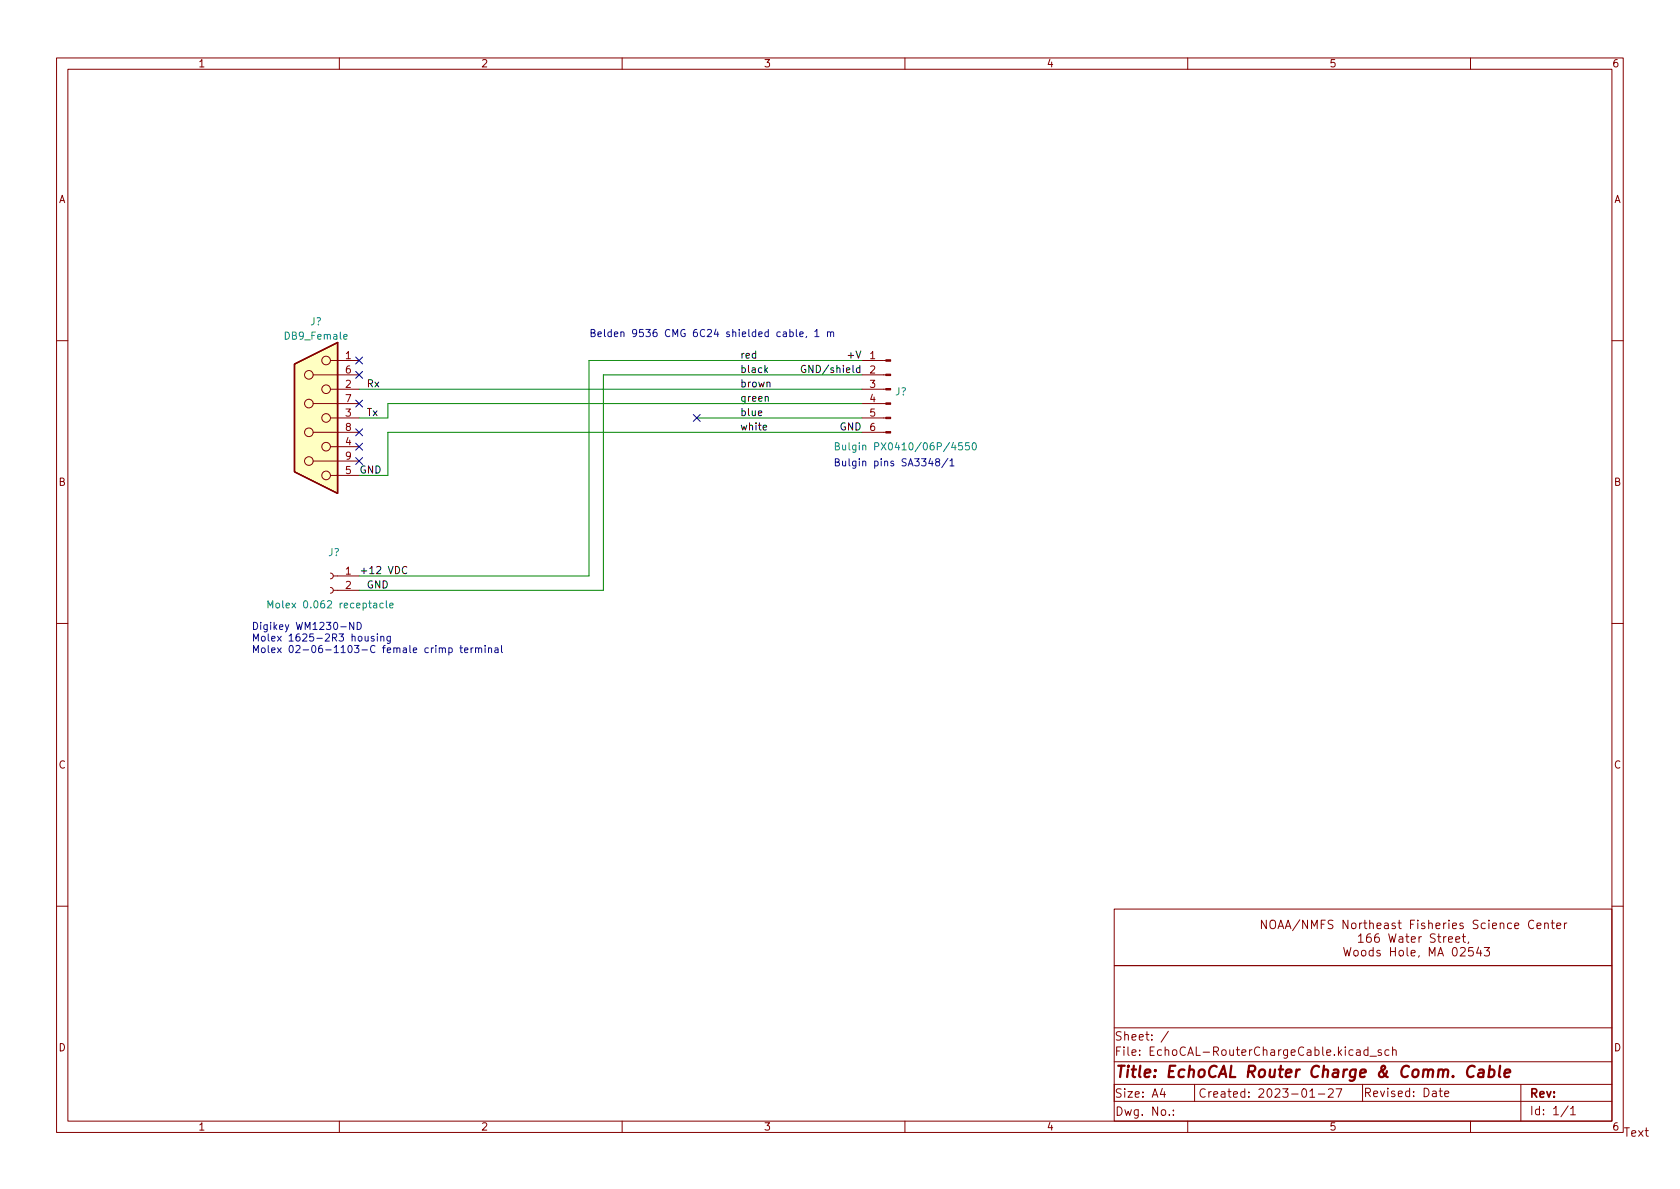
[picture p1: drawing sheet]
<svg xmlns="http://www.w3.org/2000/svg" width="297mm" height="210mm" viewBox="0 0 297 210" stroke-linecap="round" stroke-linejoin="round" font-family="sans-serif">
<g fill="none" stroke="#840000" stroke-width=".18">
<path d="M10 10.2h277v190.1h-277zM12 12.2h273v186.1h-273zM60 10.2v2M110 10.2v2M160 10.2v2M210 10.2v2M260 10.2v2M10 60.2h2M55.4 76.4h8.1M55.4 71.4h8.1M55.4 66.3h8.1M58.4 73.9h5.1"/>
<path d="M58.4 68.8h5.1M58.4 63.7h5.1M58.4 79h5.1M152.4 76.4h4.2M152.4 73.9h4.2M152.4 71.4h4.2M152.4 68.8h4.2M152.4 66.3h4.2M152.4 63.7h4.2M285 60.2h2M55.4 81.5h8.1M58.4 84.1h5.1"/>
<path d="M10 110.2h2M58.4 103.9l.4 .1 .1 .4-.1 .3-.4 .2M58.4 101.3l.4 .2 .1 .3-.1 .4-.4 .2M58.9 104.4h4.6M58.9 101.8h4.6M285 110.2h2M10 160.2h2M197 170.8h88v27.5h-88zM197 160.8h88v10h-88zM223.9 162.7v1.5l-.9-1.5v1.5M224.8 162.8a.5 .5 0 0 1 .5 0 .5 .5 0 0 1 .2 .4v.5a.5 .5 0 0 1-.5 .5 .5 .5 0 0 1-.5-.5v-.5zM226 164.2l.5-1.5 .5 1.5"/>
<path d="M226.1 163.8h.7M227.3 164.2l.5-1.5 .5 1.5M227.4 163.8h.7M229.8 162.6l-1.3 2M231.2 162.7v1.5l-.9-1.5v1.5M231.9 164.2v-1.5l.5 1.1 .5-1.1v1.5M233.6 163.4h.5M234.3 162.7h-.7v1.5M235.7 162.8l-.6-.1-.3 .3 .2 .4 .6 .2v.5l-.2 .1-.6-.1M237.6 167.5l.3 1.5 .3-1 .3 1 .4-1.5M238.3 162.7v1.5l-.8-1.5v1.5M239 163.4l.3-.2 .4 .2 .1 .5-.2 .2-.3 .1-.3-.1z"/>
<path d="M239.4 168.2l.2-.2 .5 .2v.6l-.1 .2h-.4l-.2-.1zM240.2 165.6l.4-.5v1.5M240.2 166.6h.8M240.4 163.2v1M240.8 168.2l.2-.2 .4 .2 .1 .6-.1 .2h-.4l-.2-.1zM240.8 163.2l-.3 .1-.1 .2M241.1 163.2h.6M241.3 162.7v1.3l.4 .2M242.2 163.4l.2-.2 .4 .1v.9M242.2 162.7v1.5M242.3 165.1a.59 .59 0 0 0-.7 .7v.5l.2 .3h.4l.2-.1 .1-.5-.2-.2-.4-.1-.3 .3M242.8 168.1l-.4-.1-.3 .3v.5l.1 .2h.6"/>
<path d="M242.8 167.5v1.5M243.5 163.7l.7-.1-.1-.3-.4-.1-.2 .2v.7h.6M243.8 165.1a.59 .59 0 0 0-.8 .7v.5l.2 .3h.4l.2-.1 .1-.5-.1-.2-.5-.1-.3 .3M244 168.1l-.4-.1-.2 .3 .1 .2 .5 .1v.4h-.6M244.8 163.3h.6l.1 .9M245.5 163.6h-.5a.29 .29 0 0 0-.3 .3 .29 .29 0 0 0 .3 .3l.5-.1M245.5 165.1l.4 1.5 .3-1 .3 1 .3-1.5M245.9 167.5v1.5M245.9 168.3h.8M246.7 163.3l-.4-.1-.2 .2 .1 .2 .5 .2v.3h-.6M246.7 167.5v1.5M247.2 163.2h.6"/>
<path d="M247.4 162.7v1.3l.4 .2M247.4 165.7h.6v.9M247.4 168.2l.2-.2 .5 .2v.6l-.1 .2h-.4l-.2-.1zM248 166l-.5 .1a.29 .29 0 0 0-.2 .2 .29 .29 0 0 0 .2 .3h.5M248.5 165.6h.6M248.8 165.1v1.3l.3 .2M248.8 167.5v1.3l.2 .2M249.4 163.4h.5M249.5 168.5l.7-.1-.1-.3-.4-.1-.2 .3 .1 .7h.5M249.5 166.1l.8-.1-.1-.3-.4-.1-.3 .2 .1 .8h.6M250.1 162.7h-.7v1.5M250.7 162.7v.2"/>
<path d="M250.7 163.2v1M250.9 165.6v1M250.9 169l-.1 .3M251.3 165.6l-.3 .1-.1 .2M251.9 163.3l-.4-.1-.2 .2 .1 .2 .5 .2v.3h-.6M252.6 163.4l.2-.2 .4 .1 .1 .9M252.6 162.7v1.5M252.7 169v-1.5l.5 1.1 .5-1.1v1.5M253.8 165.2l-.6-.1-.2 .2v.4l.6 .3 .2 .3-.3 .3h-.6M253.9 163.7l.7-.1-.1-.3-.4-.1-.2 .2 .1 .7h.5M254.2 165.6h.5M254.2 169l.5-1.5 .5 1.5"/>
<path d="M254.4 168.6h.7M254.4 165.1v1.3l.3 .2M255.2 163.2v1M255.2 165.6v1M255.7 163.2l-.3 .1-.2 .2M255.7 165.6l-.3 .1-.2 .2M256.1 166.1l.7-.1v-.3l-.5-.1-.2 .2 .1 .8h.6M256.2 162.7v.2M256.2 163.2v1M256.8 163.7l.7-.1v-.3l-.5-.1-.2 .2 .1 .7h.6M257 167.6l.1-.1a.81 .81 0 0 1 .6 .7 .81 .81 0 0 1-.3 .8h-.1a.81 .81 0 0 1-.6-.6 .81 .81 0 0 1 .3-.8zM257.4 166.1l.7-.1-.1-.3-.4-.1-.2 .2 .1 .8h.5"/>
<path d="M258.2 167.7l.6-.2 .2 .2 .1 .3-1 1h1M258.5 165.6h.6M258.7 163.3l-.4-.1-.2 .2 .1 .2 .5 .2v.3h-.6M258.7 165.1v1.3l.4 .2M259.7 166.6l-.2 .2M260.4 167.5h-.7l-.1 .8 .3-.2 .5 .1 .1 .2-.1 .5-.2 .1-.6-.1M261.3 162.8l-.5-.1-.3 .2v.4l.7 .3 .1 .3-.3 .3-.5-.1M261.4 167.5l-.3 1h.9M261.8 168v1M262.4 167.5h1l-.5 .6 .4 .2v.6l-.2 .1h-.5l-.2-.1M262.6 163.3l-.4-.1-.3 .3v.4l.1 .2h.6M263.3 162.7v.2"/>
<path d="M263.3 163.2v1M263.9 163.7l.7-.1-.1-.3-.4-.1-.2 .2 .1 .7h.5M265.2 163.4l.3-.2 .3 .1 .1 .9M265.2 163.2v1M267.3 163.3l-.5-.1-.3 .3v.4l.2 .2h.6M267.8 163.7l.7-.1v-.3l-.5-.1-.2 .2 .1 .7h.6M271.2 162.9a.6 .6 0 0 0-.8 0 .6 .6 0 0 0-.1 .7 .56 .56 0 0 0 .2 .5 .56 .56 0 0 0 .7 0M271.7 163.7l.8-.1-.1-.3-.4-.1-.3 .2 .1 .7h.6M273.1 163.4l.2-.2 .4 .1 .1 .9M273.1 163.2v1M274.2 163.2h.6M274.5 162.7v1.3l.3 .2"/>
<path d="M275.2 163.7l.8-.1-.1-.3-.4-.1-.3 .2 .1 .7h.6M276.6 163.2v1M277 163.2l-.2 .1-.2 .2M285 160.2h2M60 198.3v2M110 198.3v2M160 198.3v2M197 187.8h88M197 181.8h88M205.5 192.5l-.4 1h1M205.9 193v1M206.6 182.4l-1.3 1.9"/>
<path d="M207.5 197.1v.1M207.5 196.3v.1M210 198.3v2M211.2 191.8v3M231.6 193l.4-.5v1.5M231.6 194h.8M233.1 193.5h1.1M234.9 192.7l.5-.2 .3 .2v.3l-.9 1h.9M236.2 192.5h1l-.6 1.5M239.9 185.7h.5l.1 .9M240.5 186l-.5 .1a.29 .29 0 0 0-.2 .2 .29 .29 0 0 0 .2 .3h.5M240.9 191.8v3"/>
<path d="M241.9 185.7l-.5-.1-.3 .3v.4l.2 .3h.6M241.9 185.1v1.5M242.2 186.8h1.2M244.2 185.7l-.3-.1-.3 .2 .1 .3 .5 .1v.4h-.6M245.6 185.7l-.5-.1-.2 .3v.4l.1 .3h.6M246.2 185.8l.2-.2 .4 .1 .1 .9M246.2 185.1v1.5M254.4 192.9h.6M254.7 192.4v1.3l.3 .2M255.4 193.4l.8-.1-.1-.3-.4-.1-.3 .2 .1 .8h.6M260 198.3v2M268.9 191.8v6.5"/>
<path d="M277.3 195.6l-1.3 1.9M277.7 196.1l.4-.5v1.5M277.7 197.1h.8M285 191.8h-88v3h88"/>
<circle cx="54.6" cy="76.4" r=".76"/>
<circle cx="54.6" cy="71.4" r=".76"/>
<circle cx="54.6" cy="66.3" r=".76"/>
<circle cx="57.7" cy="79" r=".76"/>
<circle cx="57.7" cy="73.9" r=".76"/>
<circle cx="57.7" cy="63.7" r=".76"/>
<circle cx="57.7" cy="68.8" r=".76"/>
<circle cx="54.6" cy="81.5" r=".76"/>
<circle cx="57.7" cy="84.1" r=".76"/>
</g>
<path d="M260.7 188.7a.88 .88 0 0 0-1-.1 .88 .88 0 0 0-.3 1 .69 .69 0 0 0 .3 .8 .69 .69 0 0 0 .8-.1M261.5 189.2l.2-.1 .6 .1-.1 1.3M262.3 189.6l-.6 .1a.4 .4 0 0 0-.4 .3 .4 .4 0 0 0 .3 .5l.6-.1M263.3 189.2l.2-.1 .6 .1 .2 .3-.1 .6a.66 .66 0 0 1-1 .3M263.4 188.5l-.2 2M265.2 188.5l-.2 1.7 .3 .3M266 189.8l1-.2v-.4l-.2-.1-.6 .1-.2 1 .2 .3 .6-.1" fill="none" stroke="#840000" stroke-width=".4"/>
<path d="M147.7 78.9l.5-.1 .2-.1-.1-.3-.6-.1v1.3h.5l.2-.2v-.3l-.3-.2M149 78.7v.8l.3 .1 .2-.2M171.3 78.3h-.6v.6l.2-.1h.4l.1 .2-.1 .4-.1 .2-.5-.2M172 78.4l.2-.1a.68 .68 0 0 1 .4 .6 .68 .68 0 0 1-.4 .7l-.2-.2-.1-.3zM47.4 107.5v-1.3l.4 .9 .4-.9v1.3M67.8 106.7h-.4l-.2 .2 .1 .5h.5M68.3 106.2v1.1l.2 .2M68.9 107.1l.6-.1v-.3h-.4l-.2 .1 .1 .6h.5" fill="none" stroke="#008484" stroke-width=".18"/>
<g fill="#840000" stroke="#840000" stroke-width=".18">
<path d="M156.6 76.3h.9v.3h-.9z"/>
<path d="M156.6 73.8h.9v.2h-.9z"/>
<path d="M156.6 71.2h.9v.3h-.9z"/>
<path d="M156.6 68.7h.9v.3h-.9z"/>
<path d="M156.6 66.2h.9v.2h-.9z"/>
<path d="M156.6 63.6h.9v.3h-.9z"/>
</g>
<path d="M52.1 64.4l7.6-3.8v26.6l-7.6-3.8z" fill="#ffffc2" stroke="#ffffc2" stroke-width=".18"/>
<path d="M52.1 64.4l7.6-3.8v26.6l-7.6-3.8z" fill="none" stroke="#840000" stroke-width=".25"/>
<path d="M134.9 75.6l.6-.1v-.2l-.4-.1-.2 .2 .1 .6h.5M135.3 70.2l.2-.1 .3 .1v.8M135.4 65.4l.3 .5M135.6 67.7l.2-.1h.3v.8M135.7 65l-.5 .5M142.4 64.7a.59 .59 0 0 0-.7 .5 .59 .59 0 0 0 .7 .6l.1-.5h-.3M71.9 100.3a.6 .6 0 0 0-.8 .4 .6 .6 0 0 0 .6 .7l.2-.1" fill="none" stroke="#000" stroke-width=".18"/>
<g fill="none" stroke="#0000c2" stroke-width=".18">
<path d="M139.7 58.7h.3l.3 .2-.2 .6h-.4M139.7 58.3v1.2M140.8 58.3v1l.2 .2M141.4 59.1l.6-.1v-.3h-.4l-.2 .2 .1 .6h.5M142.6 59.5l-.1 .2M144.1 58.6l.3-.3v1.2M144.1 59.5h.7M146.3 58.8l.2-.1h.3l.1 .8M146.3 58.7v.8M146.9 58.9l.1-.2h.3l.1 .8M164.5 81.1l-.3 .9h.8M164.8 81.5v.9"/>
<path d="M165.7 81.7l-.3-.3 .1-.2 .2-.1 .3 .1 .1 .2v.1l-.6 .2-.1 .2 .1 .4 .2 .1h.2l.2-.3v-.3l-.2-.1M167.6 81.1l-1.1 1.6M168 81.5l.3-.4v1.3M168 82.4h.7M62.5 110v1.3l-.7-1.3v1.3M63.2 110a.64 .64 0 0 1 .7 .7 .64 .64 0 0 1-.7 .6zM64.5 112.5l.1 .8 .3 .1 .2-.2M65.1 112.5v.9M66.1 112.6l-.3-.1-.2 .2 .1 .2 .4 .1v.3h-.5M66.7 112.1v.1M66.7 112.5v.9M67.3 112.6l.2-.1 .3 .1 .1 .8"/>
<path d="M67.3 112.5v.9M69 112.5v1l-.2 .3-.3-.1M69 112.6l-.3-.1-.3 .3 .1 .5h.5M78.2 114.7l.2-.1h.3l.1 .8M79.4 114.6h.3l.3 .2-.2 .5h-.4M79.4 114.6v1.2M81.3 114.6h.5M81.5 114.1v1.1l.3 .2M82.1 115l.6-.1v-.3h-.4l-.2 .1 .1 .6h.5M83.3 114.6v.8M83.7 114.6l-.4 .2M84.1 114.7l.2-.1h.3v.8"/>
<path d="M84.1 114.6v.8M84.6 114.7l.2-.1h.3l.1 .8M85.8 114.1v.2M85.8 114.6v.8M86.4 114.7l.2-.1h.3v.8M86.4 114.6v.8M87.5 114.6h.5l.1 .8M88.1 114.9h-.5l-.1 .2 .1 .3 .5-.1M88.7 114.1v1.1l.2 .2"/>
</g>
<path d="M63.5 68.8h88.9M123.2 73.9h29.2M152.4 66.3h-45.7v38.1h-43.2M152.4 76.4h-83.8v7.7h-5.1M152.4 63.7h-48.3v38.1h-40.6M152.4 71.4h-83.8v2.5h-5.1" fill="none" stroke="#008400" stroke-width=".18"/>
<g fill="none" stroke="#000084" stroke-width=".18">
<path d="M62.9 65.7l1.2 1.2M62.9 75.8l1.2 1.3M62.9 78.4l1.2 1.2M62.9 70.8l1.2 1.2M62.9 63.1l1.2 1.3M64.1 65.7l-1.2 1.2M64.1 75.8l-1.2 1.3M64.1 78.4l-1.2 1.2M64.1 70.8l-1.2 1.2M64.1 63.1l-1.2 1.3M122.6 73.3l1.2 1.2M123.8 73.3l-1.2 1.2"/>
<path d="M62.9 80.9l1.2 1.2M64.1 80.9l-1.2 1.2"/>
</g>
<text font-size="2.8" fill="#840000" x="197" y="190.6">Title: EchoCAL Router Charge &amp; Comm. Cable</text>
<g font-size="2.1" fill="#840000">
<text x="197" y="184">Sheet: /</text>
<text x="197" y="186.7">File: EchoCAL-RouterChargeCable.kicad_sch</text>
<text x="197" y="194.1">Size: A4</text>
<text x="197.1" y="197.3">Dwg. No.:</text>
<text x="211.8" y="194.1">Created: 2023-01-27</text>
<text x="241" y="194">Revised: Date</text>
<text x="270.3" y="194.1">Rev:</text>
<text x="270.4" y="197.2">Id: 1/1</text>
<text x="287" y="201">Text</text>
</g>
<g font-size="1.8" fill="#840000">
<text x="35" y="11.9">1</text>
<text x="85" y="11.9">2</text>
<text x="135" y="11.9">3</text>
<text x="185" y="11.9">4</text>
<text x="235" y="11.9">5</text>
<text x="285" y="11.9">6</text>
<text x="10.3" y="35.9">A</text>
<text x="285.3" y="35.9">A</text>
<text x="61.1" y="63.5">1</text>
<text x="153.8" y="63.5">1</text>
<text x="61.1" y="68.6">2</text>
<text x="61.1" y="66">6</text>
<text x="61.1" y="71.1">7</text>
<text x="153.8" y="66">2</text>
<text x="153.8" y="68.6">3</text>
<text x="153.8" y="71.1">4</text>
<text x="61.1" y="73.7">3</text>
<text x="61.1" y="76.2">8</text>
<text x="153.8" y="73.7">5</text>
<text x="153.8" y="76.2">6</text>
<text x="61.1" y="78.7">4</text>
<text x="61.1" y="83.8">5</text>
<text x="61.1" y="81.3">9</text>
<text x="10.3" y="85.9">B</text>
<text x="285.3" y="85.9">B</text>
<text x="61.1" y="101.6">1</text>
<text x="61.1" y="104.1">2</text>
<text x="10.3" y="135.9">C</text>
<text x="285.3" y="135.9">C</text>
<text x="10.3" y="185.9">D</text>
<text x="285.3" y="185.9">D</text>
<text x="35" y="199.9">1</text>
<text x="85" y="199.9">2</text>
<text x="135" y="199.9">3</text>
<text x="185" y="199.9">4</text>
<text x="235" y="199.9">5</text>
<text x="285" y="199.9">6</text>
</g>
<g font-size="1.8" fill="#008484">
<text x="54.8" y="57.5">J?</text>
<text x="50.6" y="60">DB9_Female</text>
<text x="158.3" y="69.9">J?</text>
<text x="150" y="79.6">Bulgin PX0410/06P/4550</text>
<text x="58" y="98.3">J?</text>
<text x="48.8" y="107.6">Molex 0.062 receptacle</text>
</g>
<g font-size="1.8" fill="#0000c2">
<text x="104.1" y="59.6">Belden 9536 CMG 6C24 shielded cable, 1 m</text>
<text x="147.3" y="82.4">Bulgin pins SA3348/1</text>
<text x="44.4" y="111.4">Digikey WM1230-ND</text>
<text x="44.4" y="113.4">Molex 1625-2R3 housing</text>
<text x="44.4" y="115.5">Molex 02-06-1103-C female crimp terminal</text>
</g>
<g font-size="1.8">
<text x="130.8" y="63.4">red</text>
<text x="130.8" y="65.9">black</text>
<text x="142.9" y="65.9">GND/shield</text>
<text x="150.2" y="63.4">+V</text>
<text x="64.8" y="68.5">Rx</text>
<text x="130.8" y="68.5">brown</text>
<text x="130.8" y="71">green</text>
<text x="64.8" y="73.6">Tx</text>
<text x="130.8" y="76.1">white</text>
<text x="130.8" y="73.6">blue</text>
<text x="148.5" y="76.1">GND</text>
<text x="63.5" y="83.7">GND</text>
<text x="63.5" y="101.5">+12 VDC</text>
<text x="64.8" y="104">GND</text>
</g>
</svg>
